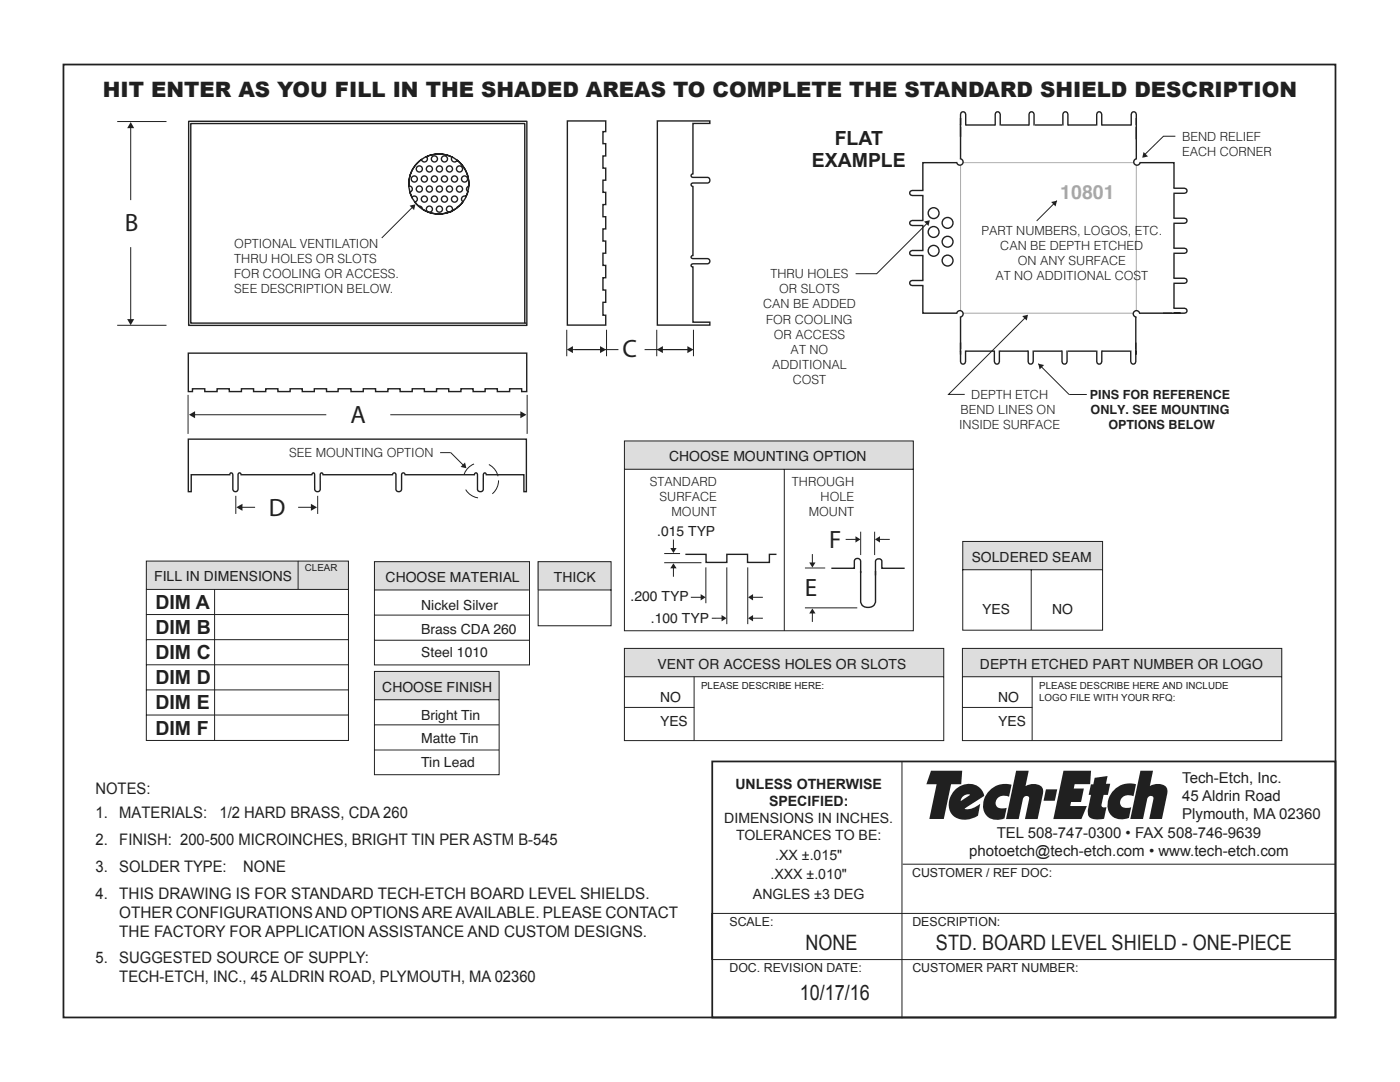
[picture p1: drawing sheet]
<svg xmlns="http://www.w3.org/2000/svg" width="279mm" height="216mm" viewBox="0 0 279 216" stroke-linecap="round" stroke-linejoin="round" font-family="sans-serif">
<path d="M12.7 12.9h253.8v190.1h-253.8zM142.1 151.9h124.4v51.1h-124.4z" fill="none" stroke="#231f20" stroke-width=".35"/>
<g fill="#231f20">
<path d="M227.6 153.8h2.5l-.6 3.1a2.77 2.77 0 0 1 3.3 .2 1.91 1.91 0 0 1 .1 1.5l-1 4.8h-2.5l.8-4.2a.65 .65 0 0 0-.7-.4 .65 .65 0 0 0-.6 .7l-.8 3.9h-2.5z"/>
<path d="M222.5 157.4a4.4 4.4 0 0 1 4.2-.9l-.5 2.4a1.66 1.66 0 0 0-1.9 0 1.66 1.66 0 0 0-.6 1.8 1.8 1.8 0 0 0 2.1 .4l-.5 2.1a2.87 2.87 0 0 1-4.3-2.7 4.4 4.4 0 0 1 1.5-3.1z"/>
<path d="M202.8 153.8h2.5l-.6 3.1a2.77 2.77 0 0 1 3.3 .2 1.91 1.91 0 0 1 .1 1.5l-1 4.8h-2.6l.9-4.2a.65 .65 0 0 0-.7-.4 .65 .65 0 0 0-.6 .7l-.8 3.9h-2.5z"/>
<path d="M197.7 157.5a4.4 4.4 0 0 1 4.2-.9l-.5 2.4a1.66 1.66 0 0 0-1.9 0 1.66 1.66 0 0 0-.7 1.8 1.8 1.8 0 0 0 2.1 .4l-.4 2.1a2.87 2.87 0 0 1-4.3-2.6 4.4 4.4 0 0 1 1.5-3.2z"/>
<path d="M185.8 153.8h6.2l-.2 2.7h-2l-1.4 6.9h-2.9l1.4-6.9h-2z"/>
<path d="M208.7 157.5h2.3l-.5 2.3h-2.2z"/>
<path d="M212.2 153.8h5.5l-.1 2.7h-3.1l-.2 .8h2l-.6 2.7h-1.9l-.2 .8h3.3l-1.1 2.6h-5.6z"/>
<path d="M218.5 155.2l2.5-.4-.3 1.6h.9l-.5 2.2h-.9l-.4 2.2a.68 .68 0 0 0 1 .3l-.5 2.3-1 .1a2 2 0 0 1-2.2-.9v-1l.6-3h-.4l.4-2.1h.5z"/>
<path d="M190.5 157.7a3.4 3.4 0 0 1 5.8 .6l.1 .5-3.9 2.5a3.1 3.1 0 0 0 3.1-.9l-.4 2.4a4 4 0 0 1-5.4-.5 3.9 3.9 0 0 1 .7-4.6zM192.1 159l-.4 .9 1.9-1.3-.7-.1z"/>
</g>
<path d="M180 152v51.2M180.1 172.4h86.4M142.1 182.3h124.5v9.2h-124.5z" fill="none" stroke="#231f20" stroke-width=".2"/>
<g fill="#dcdddf">
<path d="M29.2 112h40.3v5.6h-40.3z"/>
<path d="M74.7 134h24.9v5.6h-24.9z"/>
</g>
<path d="M82.4 41.2l-6.2 6.3" fill="none" stroke="#231f20" stroke-width=".2"/>
<path d="M81.8 41l1.1-.2-.3 1.1z" fill="#231f20"/>
<circle cx="86.7" cy="31.7" r=".61" fill="#fff"/>
<circle cx="86.7" cy="31.7" r=".61" fill="none" stroke="#231f20" stroke-width=".28"/>
<circle cx="88.7" cy="31.7" r=".61" fill="#fff"/>
<circle cx="88.7" cy="31.7" r=".61" fill="none" stroke="#231f20" stroke-width=".28"/>
<circle cx="82.7" cy="35.7" r=".61" fill="#fff"/>
<circle cx="82.7" cy="35.7" r=".61" fill="none" stroke="#231f20" stroke-width=".28"/>
<circle cx="84.7" cy="35.7" r=".61" fill="#fff"/>
<circle cx="84.7" cy="35.7" r=".61" fill="none" stroke="#231f20" stroke-width=".28"/>
<circle cx="86.7" cy="35.7" r=".61" fill="#fff"/>
<circle cx="86.7" cy="35.7" r=".61" fill="none" stroke="#231f20" stroke-width=".28"/>
<circle cx="88.7" cy="35.7" r=".61" fill="#fff"/>
<circle cx="88.7" cy="35.7" r=".61" fill="none" stroke="#231f20" stroke-width=".28"/>
<circle cx="90.7" cy="35.7" r=".61" fill="#fff"/>
<circle cx="90.7" cy="35.7" r=".61" fill="none" stroke="#231f20" stroke-width=".28"/>
<circle cx="92.7" cy="35.7" r=".61" fill="#fff"/>
<circle cx="92.7" cy="35.7" r=".61" fill="none" stroke="#231f20" stroke-width=".28"/>
<circle cx="83.7" cy="33.7" r=".61" fill="#fff"/>
<circle cx="83.7" cy="33.7" r=".61" fill="none" stroke="#231f20" stroke-width=".28"/>
<circle cx="85.7" cy="33.7" r=".61" fill="#fff"/>
<circle cx="85.7" cy="33.7" r=".61" fill="none" stroke="#231f20" stroke-width=".28"/>
<circle cx="87.7" cy="33.7" r=".61" fill="#fff"/>
<circle cx="87.7" cy="33.7" r=".61" fill="none" stroke="#231f20" stroke-width=".28"/>
<circle cx="89.7" cy="33.7" r=".61" fill="#fff"/>
<circle cx="89.7" cy="33.7" r=".61" fill="none" stroke="#231f20" stroke-width=".28"/>
<circle cx="91.7" cy="33.7" r=".61" fill="#fff"/>
<circle cx="91.7" cy="33.7" r=".61" fill="none" stroke="#231f20" stroke-width=".28"/>
<circle cx="84.7" cy="39.7" r=".61" fill="#fff"/>
<circle cx="84.7" cy="39.7" r=".61" fill="none" stroke="#231f20" stroke-width=".28"/>
<circle cx="86.7" cy="39.7" r=".61" fill="#fff"/>
<circle cx="86.7" cy="39.7" r=".61" fill="none" stroke="#231f20" stroke-width=".28"/>
<circle cx="88.7" cy="39.7" r=".61" fill="#fff"/>
<circle cx="88.7" cy="39.7" r=".61" fill="none" stroke="#231f20" stroke-width=".28"/>
<circle cx="90.7" cy="39.7" r=".61" fill="#fff"/>
<circle cx="90.7" cy="39.7" r=".61" fill="none" stroke="#231f20" stroke-width=".28"/>
<circle cx="83.7" cy="37.7" r=".61" fill="#fff"/>
<circle cx="83.7" cy="37.7" r=".61" fill="none" stroke="#231f20" stroke-width=".28"/>
<circle cx="85.7" cy="37.7" r=".61" fill="#fff"/>
<circle cx="85.7" cy="37.7" r=".61" fill="none" stroke="#231f20" stroke-width=".28"/>
<circle cx="87.7" cy="37.7" r=".61" fill="#fff"/>
<circle cx="87.7" cy="37.7" r=".61" fill="none" stroke="#231f20" stroke-width=".28"/>
<circle cx="89.7" cy="37.7" r=".61" fill="#fff"/>
<circle cx="89.7" cy="37.7" r=".61" fill="none" stroke="#231f20" stroke-width=".28"/>
<circle cx="91.7" cy="37.7" r=".61" fill="#fff"/>
<circle cx="91.7" cy="37.7" r=".61" fill="none" stroke="#231f20" stroke-width=".28"/>
<circle cx="85.7" cy="41.7" r=".61" fill="#fff"/>
<circle cx="85.7" cy="41.7" r=".61" fill="none" stroke="#231f20" stroke-width=".28"/>
<circle cx="87.7" cy="41.7" r=".61" fill="#fff"/>
<circle cx="87.7" cy="41.7" r=".61" fill="none" stroke="#231f20" stroke-width=".28"/>
<circle cx="89.7" cy="41.7" r=".61" fill="#fff"/>
<g fill="none" stroke="#231f20" stroke-width=".28">
<path d="M37.7 24.2h67.4v40.7h-67.4zM38.1 24.7h66.6v39.8h-66.6zM83.6 32.3l.5-.5a.61 .61 0 0 0 .9 .4 .61 .61 0 0 0 .1-.9 5.9 5.9 0 0 1 5.1 0 .61 .61 0 0 0 .2 .9 .61 .61 0 0 0 .8-.2 6 6 0 0 1 2.3 5.1 .61 .61 0 0 0-.4 .5 .61 .61 0 0 0 .3 .6l-.4 1a.61 .61 0 0 0-.8 .2 .61 .61 0 0 0 .2 .9 6 6 0 0 1-8.1 1.4 .61 .61 0 0 0-.7-.6l-.8-.8a.61 .61 0 0 0 .4-.9 .61 .61 0 0 0-1 0l-.4-1.1a.61 .61 0 0 0 .5-.7 .61 .61 0 0 0-.7-.5 5.9 5.9 0 0 1 2-4.8zM131.2 24.1h10.5v.5h-3.4v10.1l-.3 .1-.1 .2 .3 .4h3.1l.3 .2 .1 .4-.1 .3-.3 .2h-3l-.3 .1-.1 .2 .1 .3 .3 .1v13.8l-.3 .1-.1 .2 .4 .3h2.9l.4 .2 .1 .3-.1 .4-.4 .1h-2.9l-.3 .1-.1 .3 .1 .2 .3 .1v11h3.4v.6h-10.5zM37.6 87.6h67.5v10.5h-.5v-3.4h-7.5l-.3-.3-.3 .3-.1 3.1-.1 .2-.4 .1-.4-.1-.2-.3v-3l-.1-.2-.2-.1-.3 .3h-13.9l-.1-.2-.2-.1-.3 .2-.1 3.2-.1 .2-.4 .1-.4-.1-.2-.2v-3.1l-.1-.2-.2-.1-.2 .1-.2 .2h-13.8l-.3-.3-.2 .1-.1 .2v3l-.2 .3-.3 .1-.4-.1-.2-.3v-3.1l-.3-.2-.3 .3h-14.1l-.1-.2-.2-.1-.3 .3v3l-.2 .3-.3 .1-.3-.1-.2-.3v-3l-.1-.2-.3-.1-.2 .1-.1 .2h-7.6v3.4h-.6z"/>
<circle cx="87.6" cy="36.7" r="6"/>
<circle cx="89.7" cy="41.7" r=".61"/>
</g>
<path d="M23.4 24.3h9.8M26.1 25.4v14.5M23.4 64.9h9.8" fill="none" stroke="#231f20" stroke-width=".2"/>
<path d="M26.1 24.4l.7 1.2h-1.4z" fill="#231f20"/>
<path d="M26.1 49.3v14.6" fill="none" stroke="#231f20" stroke-width=".2"/>
<path d="M25.4 63.7h1.4l-.7 1.2z" fill="#231f20"/>
<path d="M38.7 82.8h26.4" fill="none" stroke="#231f20" stroke-width=".2"/>
<path d="M37.7 82.8l1.2-.7v1.4z" fill="#231f20"/>
<path d="M77.9 82.8h26.2" fill="none" stroke="#231f20" stroke-width=".2"/>
<path d="M103.8 82.1l1.3 .7-1.3 .7z" fill="#231f20"/>
<path d="M37.5 78.8v7.8M105.2 78.8v7.8M48.2 101.2h2.7" fill="none" stroke="#231f20" stroke-width=".2"/>
<path d="M47.2 101.2l1.2-.7v1.4z" fill="#231f20"/>
<path d="M59.5 101.2h2.8" fill="none" stroke="#231f20" stroke-width=".2"/>
<path d="M62 100.5l1.3 .7-1.3 .7z" fill="#231f20"/>
<path d="M47.1 98.9v3.6M63.4 98.9v3.6M90 90.3l2.5 2.6z" fill="none" stroke="#231f20" stroke-width=".2"/>
<path d="M91.9 93.2l.9-.9 .3 1.1z" fill="#231f20"/>
<path d="M87.8 90.3h2.2" fill="none" stroke="#231f20" stroke-width=".2"/>
<circle cx="96" cy="95.8" r="3.5" fill="none" stroke="#231f20" stroke-width=".2" stroke-dasharray="3.1 3.1" stroke-linecap="butt"/>
<path d="M192.1 108h28v5.7h-28z" fill="#dcdddf"/>
<g fill="none" stroke="#231f20" stroke-width=".2">
<path d="M29.1 117.6h40.4M29.2 112h40.3v35.8h-40.3zM42.8 117.6v30.2M192 113.7h28M192.1 108h27.9v17.7h-27.9zM205.8 113.7v12M29.1 122.6h40.4M29.1 127.6h40.4M29.1 132.6h40.4M29.1 137.7h40.4M74.7 139.6h24.9M74.7 134h24.9v20.6h-24.9z"/>
<path d="M29.1 142.7h40.4M74.7 144.6h24.8M74.7 149.7h24.8"/>
</g>
<g fill="#dcdddf">
<path d="M74.7 112.1h30.9v5.6h-30.9z"/>
<path d="M107.3 112.1h14.6v5.6h-14.6z"/>
</g>
<path d="M132.1 69.8h5.3M74.7 117.7h30.9M74.7 112.1h31v20.6h-31zM107.4 112.1h14.6v12.8h-14.6zM107.5 117.7h14.5M74.7 122.7h31M74.7 127.8h31" fill="none" stroke="#231f20" stroke-width=".2"/>
<path d="M131.1 69.8l1.2-.7v1.4z" fill="#231f20"/>
<path d="M128.6 69.8h8.8" fill="none" stroke="#231f20" stroke-width=".2"/>
<path d="M137.2 69.1l1.2 .7-1.2 .7z" fill="#231f20"/>
<path d="M114.1 69.8h9.3M131.1 65.8v5.3M138.4 65.8v5.3" fill="none" stroke="#231f20" stroke-width=".2"/>
<path d="M113.2 24.1h7.7v2.2h-.6v2.4h.6v2.4h-.6v2.5h.6v2.4h-.6v2.4h.6v2.4h-.6v2.4h.6v2.5h-.6v2.4h.6v2.4h-.6v2.5h.6v2.4h-.6v2.5h.6v2.4h-.6v2.6h.6v2h-7.7z" fill="none" stroke="#231f20" stroke-width=".28"/>
<path d="M113.1 69.8l1.2-.7v1.4z" fill="#231f20"/>
<path d="M114.7 69.8h5.3" fill="none" stroke="#231f20" stroke-width=".2"/>
<path d="M119.7 69.1l1.3 .7-1.3 .7z" fill="#231f20"/>
<path d="M113.1 65.8v5.3M121 65.8v5.3" fill="none" stroke="#231f20" stroke-width=".2"/>
<path d="M124.6 129.4h63.7v5.6h-63.7z" fill="#dcdddf"/>
<path d="M124.6 129.4h63.7v18.4h-63.7zM124.7 135h63.6M138.5 135v12.8M124.7 141.2h13.9" fill="none" stroke="#231f20" stroke-width=".2"/>
<path d="M192.1 129.4h63.7v5.6h-63.7z" fill="#dcdddf"/>
<path d="M207.2 72.6l6.2 6.1zM59.5 111.9v5.7M192.1 135h63.7M192.1 129.4h63.7v18.4h-63.7zM206 135v12.8M192.1 141.2h13.9" fill="none" stroke="#231f20" stroke-width=".2"/>
<path d="M37.6 70.5h67.5v7.6h-1v-.5h-2.4v.5h-2.4v-.5h-2.5v.5h-2.4v-.5h-2.4v.5h-2.4v-.5h-2.5v.5h-2.4v-.5h-2.4v.5h-2.5v-.5h-2.4v.5h-2.4v-.5h-2.5v.5h-2.5v-.5h-2.5v.5h-2.3v-.5h-2.5v.5h-2.4v-.5h-2.4v.5h-2.4v-.5h-2.5v.5h-2.4v-.5h-2.4v.5h-2.4v-.5h-2.5v.5h-2.4v-.5h-2.5v.5h-.8zM104.7 64.5h.4" fill="none" stroke="#231f20" stroke-width=".28"/>
<path d="M207.2 72.6l1.2 .2-.9 .9z" fill="#231f20"/>
<path d="M213.4 78.7h3.5" fill="none" stroke="#231f20" stroke-width=".2"/>
<path d="M191.7 32.5h35.1v30h-35.1z" fill="none" stroke="#a8a9ad" stroke-width=".2"/>
<path d="M184.2 32.5h7.5v-7.6h35.1v7.6h7.5v30h-7.6v7.6h-35v-7.6h-7.5z" fill="none" stroke="#231f20" stroke-width=".28"/>
<path d="M191.7 69.8h1v2.9h-1z" fill="#fff"/>
<path d="M192.7 69.9v2.2a.52 .52 0 0 1-.8 .5l-.2-.4v-2.2" fill="none" stroke="#231f20" stroke-width=".28"/>
<path d="M198.4 69.8h1v2.9h-1z" fill="#fff"/>
<path d="M198.4 69.9l.1 2.3 .2 .4 .3 .1a.53 .53 0 0 0 .4-.6v-2.2" fill="none" stroke="#231f20" stroke-width=".28"/>
<path d="M205.2 69.8h1v2.9h-1z" fill="#fff"/>
<path d="M205.2 69.9v2.3l.2 .4 .3 .1a.54 .54 0 0 0 .5-.6v-2.2" fill="none" stroke="#231f20" stroke-width=".28"/>
<g fill="#fff">
<path d="M211.9 69.8h1.1v2.9h-1.1z"/>
<path d="M218.9 69.8h1v2.9h-1z"/>
</g>
<path d="M212 69.9v2.2a.51 .51 0 0 0 .4 .6 .55 .55 0 0 0 .6-.6v-2.2M218.9 69.9v2.2a.51 .51 0 0 0 .5 .6 .55 .55 0 0 0 .5-.6v-2.2" fill="none" stroke="#231f20" stroke-width=".28"/>
<path d="M225.7 69.8h1v2.9h-1z" fill="#fff"/>
<path d="M191.7 68.3v2.5M225.7 69.9v2.2a.53 .53 0 0 0 .8 .5l.2-.5v-2.1M226.7 68.3v2.5" fill="none" stroke="#231f20" stroke-width=".28"/>
<path d="M234 61.5h2.9v1h-2.9z" fill="#fff"/>
<path d="M232.1 62.5h3.5M234.2 61.5h2.1a.52 .52 0 0 1 .5 .8l-.4 .2h-2.2" fill="none" stroke="#231f20" stroke-width=".28"/>
<path d="M234 55.5h2.9v1h-2.9z" fill="#fff"/>
<path d="M234.2 55.5h2.1a.52 .52 0 0 1 .5 .8l-.4 .2h-2.2" fill="none" stroke="#231f20" stroke-width=".28"/>
<path d="M234 49.5h2.9v1h-2.9z" fill="#fff"/>
<path d="M234.2 49.5h2.1a.52 .52 0 0 1 .5 .8l-.4 .2h-2.2" fill="none" stroke="#231f20" stroke-width=".28"/>
<path d="M234 43.5h2.9v1.1h-2.9z" fill="#fff"/>
<path d="M234.2 43.5h2.1a.51 .51 0 0 1 .5 .3 .51 .51 0 0 1 0 .5l-.5 .3h-2.1" fill="none" stroke="#231f20" stroke-width=".28"/>
<path d="M234 37.6h2.9v1h-2.9z" fill="#fff"/>
<path d="M234.2 37.6h2.1a.53 .53 0 0 1 .5 .8l-.4 .2h-2.2" fill="none" stroke="#231f20" stroke-width=".28"/>
<path d="M225.8 22.3h1v2.9h-1z" fill="#fff"/>
<path d="M226.8 25v-2.1a.53 .53 0 0 0-.8-.5l-.2 .5v2.2" fill="none" stroke="#231f20" stroke-width=".28"/>
<path d="M218.9 22.3h1v2.9h-1z" fill="#fff"/>
<path d="M218.9 25.1v-2.2a.51 .51 0 0 1 .7-.5l.3 .5v2.2" fill="none" stroke="#231f20" stroke-width=".28"/>
<path d="M212.1 22.3h1v2.9h-1z" fill="#fff"/>
<path d="M212.1 25.1v-2.2a.53 .53 0 0 1 .8-.5l.2 .4v2.3" fill="none" stroke="#231f20" stroke-width=".28"/>
<path d="M205.4 22.3h1v2.9h-1z" fill="#fff"/>
<path d="M205.4 25.1v-2.2a.52 .52 0 0 1 .8-.5l.2 .5v2.2" fill="none" stroke="#231f20" stroke-width=".28"/>
<path d="M198.6 22.3h1v2.9h-1z" fill="#fff"/>
<path d="M198.6 25.1v-2.2a.51 .51 0 0 1 .8-.5l.2 .5v2.2" fill="none" stroke="#231f20" stroke-width=".28"/>
<path d="M191.7 22.3h1v2.9h-1z" fill="#fff"/>
<path d="M191.7 25v-2.1a.53 .53 0 0 1 .5-.6 .53 .53 0 0 1 .5 .6v2.2M191.7 23.5v3.8M226.8 23.5v4.3" fill="none" stroke="#231f20" stroke-width=".28"/>
<path d="M181.6 38h2.9v1h-2.9z" fill="#fff"/>
<path d="M184.3 38h-2.2a.52 .52 0 0 0-.5 .8l.5 .2h2.2" fill="none" stroke="#231f20" stroke-width=".28"/>
<path d="M181.6 44h2.9v1h-2.9z" fill="#fff"/>
<path d="M184.3 44h-2.2a.53 .53 0 0 0-.5 .8l.5 .2h2.2" fill="none" stroke="#231f20" stroke-width=".28"/>
<path d="M181.6 50h2.9v1h-2.9z" fill="#fff"/>
<path d="M184.3 50h-2.2a.53 .53 0 0 0-.5 .8l.4 .2h2.3" fill="none" stroke="#231f20" stroke-width=".28"/>
<path d="M181.6 56h2.9v1h-2.9z" fill="#fff"/>
<path d="M184.3 56h-2.3l-.4 .2v.3v.3l.4 .2h2.3" fill="none" stroke="#231f20" stroke-width=".28"/>
<path d="M210.9 40l-4 4.1z" fill="none" stroke="#231f20" stroke-width=".2"/>
<path d="M209.8 40.3l1.1-.3-.2 1.2z" fill="#231f20"/>
<g fill="#fff" stroke="#231f20" stroke-width=".28">
<path d="M191.1 62.2a.64 .64 0 0 1 1.1 .2 .64 .64 0 0 1-.6 .9l-.7-.7z"/>
<path d="M226.4 62.2a.64 .64 0 0 1 .6-.2 .64 .64 0 0 1 .4 .6l-.6 .7a.64 .64 0 0 1-.6-.4 .64 .64 0 0 1 .2-.7z"/>
<path d="M226.5 31.9l.4-.2 .6 .6a.64 .64 0 0 1-.8 .6 .64 .64 0 0 1-.2-1z"/>
<path d="M190.9 32.3l.7-.6a.64 .64 0 0 1 .6 .6 .64 .64 0 0 1-.6 .7 .64 .64 0 0 1-.7-.7z"/>
</g>
<path d="M234.6 27.2h-2.4l-3.8 3.7" fill="none" stroke="#231f20" stroke-width=".2"/>
<path d="M228.2 30.3l.9 .9-1.1 .3z" fill="#231f20"/>
<path d="M204.8 63.2l-15.5 15.5h3.2" fill="none" stroke="#231f20" stroke-width=".2"/>
<path d="M204 63.1l1.2-.3-.3 1.2z" fill="#231f20"/>
<g fill="none" stroke="#231f20" stroke-width=".28">
<circle cx="186.3" cy="46.3" r="1.08"/>
<circle cx="186.3" cy="42.5" r="1.08"/>
<circle cx="186.3" cy="50" r="1.08"/>
<circle cx="189.1" cy="44.5" r="1.08"/>
<circle cx="189.1" cy="48.2" r="1.08"/>
<circle cx="189.1" cy="52" r="1.08"/>
</g>
<path d="M185.2 44.4l-10.2 10.2h-4.2" fill="none" stroke="#231f20" stroke-width=".2"/>
<path d="M184.4 44.2l1.2-.3-.3 1.2z" fill="#231f20"/>
<path d="M124.6 88h57.7v5.6h-57.7z" fill="#dcdddf"/>
<path d="M171.8 112.3h2.9v8.9h-2.9z" fill="#fff"/>
<path d="M171.8 113.4v6.6a1.26 1.26 0 0 0 1.4 1.2 1.29 1.29 0 0 0 1.5-1.2v-6.6" fill="none" stroke="#231f20" stroke-width=".28"/>
<path d="M170.5 112.7h5.5v1.1h-5.5z" fill="#fff"/>
<path d="M165.9 113.4h4.6v-1.4a.63 .63 0 0 1 .6-.6 .63 .63 0 0 1 .7 .6v2.4M180.5 113.4h-4.5v-1.4a.66 .66 0 0 0-.5-.5 .66 .66 0 0 0-.6 .2l-.2 .3v2.8" fill="none" stroke="#231f20" stroke-width=".28"/>
<path d="M160.6 113.3h4.1M170.9 107.6h-2.1M171.8 106.1v4.7M174.6 106.1v4.7M160.6 121.3h10.5" fill="none" stroke="#231f20" stroke-width=".2"/>
<path d="M170.7 107l1 .6-1 .7z" fill="#231f20"/>
<path d="M175.5 107.6h2.1" fill="none" stroke="#231f20" stroke-width=".2"/>
<path d="M174.6 107.6l1-.6v1.3z" fill="#231f20"/>
<path d="M162.1 110.6v1.8" fill="none" stroke="#231f20" stroke-width=".2"/>
<path d="M161.5 112.2h1.3l-.7 1z" fill="#231f20"/>
<path d="M162.1 122.3v1.8" fill="none" stroke="#231f20" stroke-width=".2"/>
<path d="M162.1 121.4l.7 1h-1.3z" fill="#231f20"/>
<path d="M132.6 110.5h3.1M132.6 112.3h7.4M134.4 107.7v1.8" fill="none" stroke="#231f20" stroke-width=".2"/>
<path d="M133.8 109.4h1.2l-.6 1z" fill="#231f20"/>
<path d="M134.4 113.2v1.9" fill="none" stroke="#231f20" stroke-width=".2"/>
<path d="M134.4 112.4l.6 1h-1.2z" fill="#231f20"/>
<path d="M145 113.2v11.3M149.2 113.2v11.3M144.2 123.4h-2.2" fill="none" stroke="#231f20" stroke-width=".2"/>
<path d="M144 122.7l1 .7-1 .6z" fill="#231f20"/>
<path d="M150.1 123.4h2.1" fill="none" stroke="#231f20" stroke-width=".2"/>
<path d="M149.3 123.4l1-.7v1.3z" fill="#231f20"/>
<path d="M140 119.2h-2.1M140.9 113.2v7.2" fill="none" stroke="#231f20" stroke-width=".2"/>
<path d="M139.8 118.6l1 .6-1 .6z" fill="#231f20"/>
<path d="M150.1 119.2h2.1" fill="none" stroke="#231f20" stroke-width=".2"/>
<path d="M149.3 119.2l1-.6v1.2z" fill="#231f20"/>
<path d="M124.6 93.6h57.7M124.6 88h57.7v37.9h-57.7zM156.5 93.6v32.2" fill="none" stroke="#231f20" stroke-width=".2"/>
<path d="M136.8 110.6h4.1v1.6h4.2v-1.6h4.1v1.6h4.3v-1.6h1.5" fill="none" stroke="#231f20" stroke-width=".28"/>
<g font-size="5" fill="#231f20">
<text x="24.9" y="46">B</text>
<text x="124.3" y="71.3">C</text>
<text x="70" y="84.4">A</text>
<text x="53.6" y="102.9">D</text>
<text x="165.5" y="109.3">F</text>
<text x="160.6" y="118.9">E</text>
</g>
<g font-size="4.2" fill="#231f20">
<text x="20.5" y="19.3">HIT ENTER AS YOU FILL IN THE SHADED AREAS TO COMPLETE THE STANDARD SHIELD DESCRIPTION</text>
<text x="160.7" y="189.6">NONE</text>
<text x="186.8" y="189.6">STD. BOARD LEVEL SHIELD - ONE-PIECE</text>
<text x="159.6" y="199.5">10/17/16</text>
</g>
<g font-size="3.9" fill="#231f20">
<text x="166.6" y="29">FLAT</text>
<text x="162" y="33.3">EXAMPLE</text>
<text x="31" y="121.5">DIM A</text>
<text x="31" y="126.5">DIM B</text>
<text x="31" y="131.5">DIM C</text>
<text x="31" y="136.5">DIM D</text>
<text x="31" y="141.5">DIM E</text>
<text x="31" y="146.6">DIM F</text>
</g>
<text font-size="3.9" fill="#a8a9ad" x="211.6" y="39.7">10801</text>
<g font-size="3.2" fill="#231f20">
<text x="19" y="158.5">NOTES:</text>
<text x="19" y="163.2">1.</text>
<text x="23.8" y="163.2">MATERIALS:</text>
<text x="43.8" y="163.2">1/2 HARD BRASS, CDA 260</text>
<text x="19" y="168.6">2.</text>
<text x="23.8" y="168.6">FINISH: 200-500 MICROINCHES, BRIGHT TIN PER ASTM B-545</text>
<text x="19" y="174">3.</text>
<text x="19" y="179.4">4.</text>
<text x="23.8" y="174">SOLDER TYPE:</text>
<text x="23.8" y="179.4">THIS DRAWING IS FOR STANDARD TECH-ETCH BOARD LEVEL SHIELDS.</text>
<text x="48.5" y="174">NONE</text>
<text x="23.8" y="183.2">OTHER CONFIGURATIONS AND OPTIONS ARE AVAILABLE. PLEASE CONTACT</text>
<text x="23.8" y="187">THE FACTORY FOR APPLICATION ASSISTANCE AND CUSTOM DESIGNS.</text>
<text x="19" y="192.1">5.</text>
<text x="23.8" y="192.1">SUGGESTED SOURCE OF SUPPLY:</text>
<text x="23.8" y="195.9">TECH-ETCH, INC., 45 ALDRIN ROAD, PLYMOUTH, MA 02360</text>
</g>
<g font-size="3" fill="#231f20">
<text x="235.9" y="156.2">Tech-Etch, Inc.</text>
<text x="235.9" y="159.8">45 Aldrin Road</text>
<text x="198.9" y="167.2">TEL 508-747-0300 • FAX 508-746-9639</text>
<text x="235.9" y="163.4">Plymouth, MA 02360</text>
<text x="193.4" y="170.8">photoetch@tech-etch.com • www.tech-etch.com</text>
</g>
<g font-size="2.8" fill="#231f20">
<text x="133.5" y="92.1">CHOOSE MOUNTING OPTION</text>
<text x="131.1" y="107">.015 TYP</text>
<text x="193.9" y="112.1">SOLDERED SEAM</text>
<text x="30.8" y="116">FILL IN DIMENSIONS</text>
<text x="77" y="116.1">CHOOSE MATERIAL</text>
<text x="110.5" y="116.1">THICK</text>
<text x="125.8" y="119.9">.200 TYP</text>
<text x="84.1" y="121.7">Nickel Silver</text>
<text x="129.9" y="124.2">.100 TYP</text>
<text x="196" y="122.6">YES</text>
<text x="210" y="122.6">NO</text>
<text x="84.1" y="126.4">Brass CDA 260</text>
<text x="84.1" y="131.2">Steel 1010</text>
<text x="131.2" y="133.5">VENT OR ACCESS HOLES OR SLOTS</text>
<text x="195.6" y="133.5">DEPTH ETCHED PART NUMBER OR LOGO</text>
<text x="76.3" y="138">CHOOSE FINISH</text>
<text x="84.1" y="143.6">Bright Tin</text>
<text x="131.7" y="140.1">NO</text>
<text x="199.2" y="140.1">NO</text>
<text x="84.1" y="148.3">Matte Tin</text>
<text x="131.7" y="144.9">YES</text>
<text x="199.2" y="144.9">YES</text>
<text x="84.1" y="153.1">Tin Lead</text>
<text x="146.8" y="157.5">UNLESS OTHERWISE</text>
<text x="153.5" y="160.9">SPECIFIED:</text>
<text x="144.5" y="164.3">DIMENSIONS IN INCHES.</text>
<text x="146.9" y="167.6">TOLERANCES TO BE:</text>
<text x="154.7" y="171.5">.XX ±.015&quot;</text>
<text x="150.3" y="179.3">ANGLES ±3 DEG</text>
<text x="153.8" y="175.4">.XXX ±.010&quot;</text>
</g>
<g font-size="2.5" fill="#231f20">
<text x="235.9" y="28.1">BEND RELIEF</text>
<text x="235.9" y="31.1">EACH CORNER</text>
<text x="195.9" y="46.9">PART NUMBERS, LOGOS, ETC.</text>
<text x="46.8" y="49.4">OPTIONAL VENTILATION</text>
<text x="46.8" y="52.4">THRU HOLES OR SLOTS</text>
<text x="199.6" y="49.9">CAN BE DEPTH ETCHED</text>
<text x="203.1" y="53">ON ANY SURFACE</text>
<text x="46.8" y="55.4">FOR COOLING OR ACCESS.</text>
<text x="46.8" y="58.5">SEE DESCRIPTION BELOW.</text>
<text x="153.7" y="55.5">THRU HOLES</text>
<text x="155.5" y="58.5">OR SLOTS</text>
<text x="198.6" y="56">AT NO ADDITIONAL COST</text>
<text x="152.3" y="61.6">CAN BE ADDED</text>
<text x="152.9" y="64.6">FOR COOLING</text>
<text x="154.4" y="67.6">OR ACCESS</text>
<text x="157.8" y="70.6">AT NO</text>
<text x="154.1" y="73.6">ADDITIONAL</text>
<text x="158.2" y="76.6">COST</text>
<text x="191.7" y="82.6">BEND LINES ON</text>
<text x="193.9" y="79.6">DEPTH ETCH</text>
<text x="217.5" y="79.6">PINS FOR REFERENCE</text>
<text x="217.7" y="82.6">ONLY. SEE MOUNTING</text>
<text x="191.4" y="85.6">INSIDE SURFACE</text>
<text x="221.2" y="85.6">OPTIONS BELOW</text>
<text x="57.7" y="91.2">SEE MOUNTING OPTION</text>
<text x="129.7" y="97">STANDARD</text>
<text x="131.6" y="100">SURFACE</text>
<text x="158.1" y="97">THROUGH</text>
<text x="163.8" y="100">HOLE</text>
<text x="134" y="103">MOUNT</text>
<text x="161.4" y="103">MOUNT</text>
<text x="182" y="175.1">CUSTOMER / REF DOC:</text>
<text x="145.6" y="184.8">SCALE:</text>
<text x="182.1" y="184.8">DESCRIPTION:</text>
<text x="145.6" y="193.9">DOC. REVISION DATE:</text>
<text x="182.1" y="193.9">CUSTOMER PART NUMBER:</text>
</g>
<g font-size="1.9" fill="#231f20">
<text x="60.8" y="114">CLEAR</text>
<text x="139.9" y="137.4">PLEASE DESCRIBE HERE:</text>
<text x="207.4" y="137.5">PLEASE DESCRIBE HERE AND INCLUDE</text>
<text x="207.4" y="139.9">LOGO FILE WITH YOUR RFQ:</text>
</g>
</svg>
